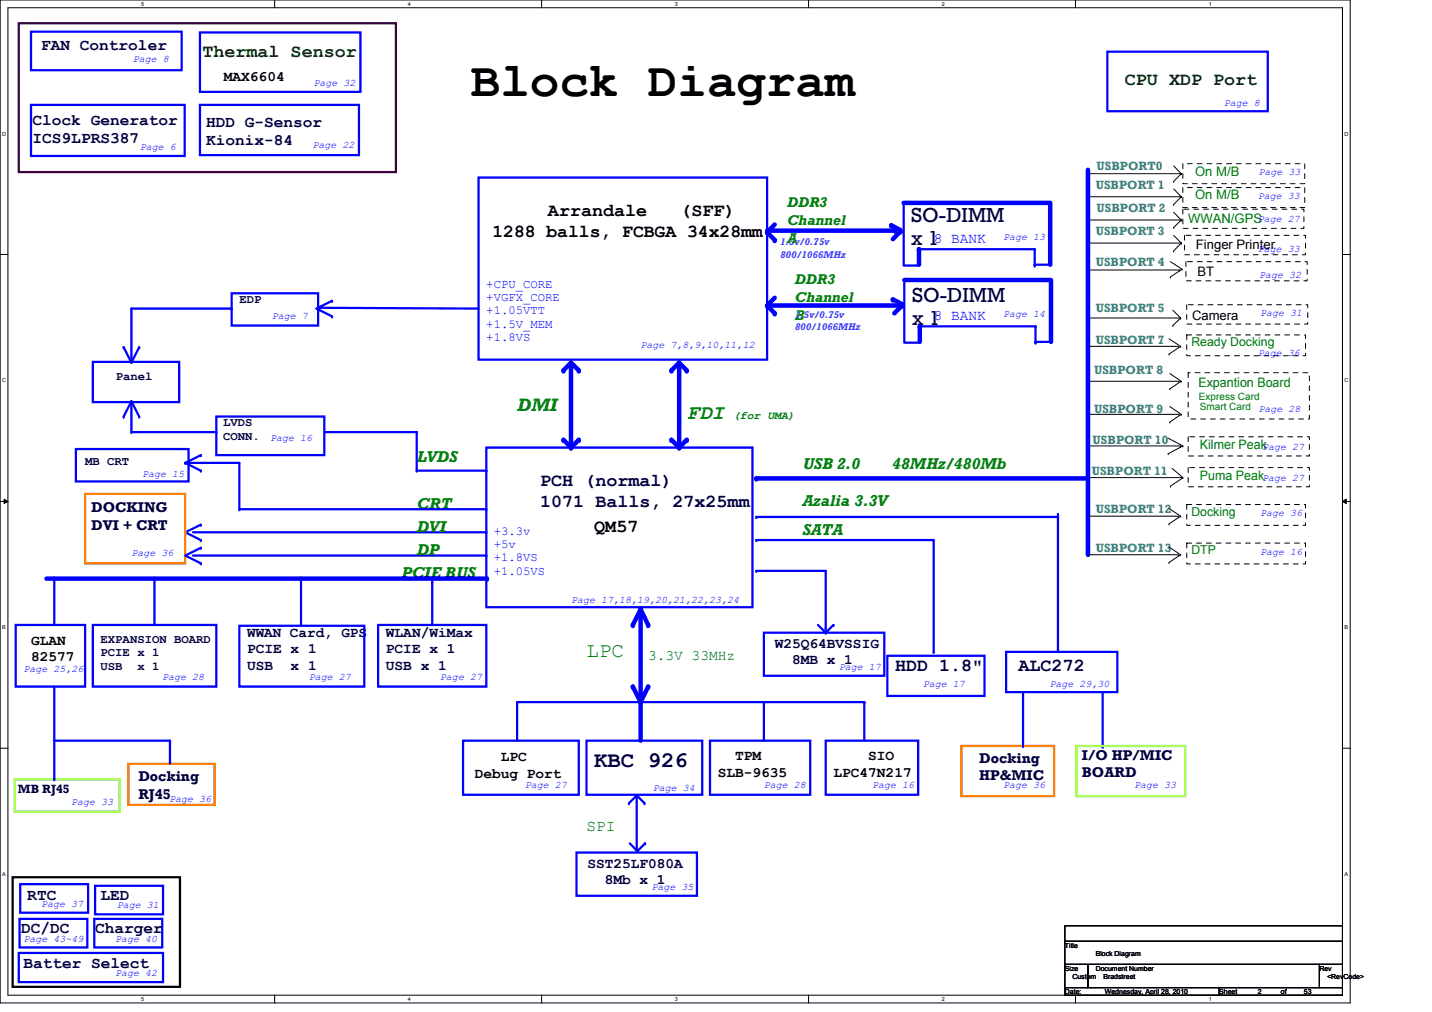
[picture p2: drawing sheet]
<svg xmlns="http://www.w3.org/2000/svg" width="297mm" height="210mm" viewBox="0 0 297 210" stroke-linecap="round" stroke-linejoin="round" font-family="sans-serif">
<path d="M0 0h280.1v208h-280.1zM1.6 1.6h276.9v204.8h-276.9z" fill="none" stroke="#000" stroke-width=".21"/>
<g fill="#fff">
<path d="M29.3 .2h.6v1.2h-.6z"/>
<path d="M29.3 206.6h.6v1.2h-.6z"/>
</g>
<path d="M57 0v1.6M57 206.4v1.6" fill="none" stroke="#000" stroke-width=".21"/>
<g fill="#fff">
<path d="M84.6 .2h.6v1.2h-.6z"/>
<path d="M84.6 206.6h.6v1.2h-.6z"/>
</g>
<path d="M112.3 0v1.6M112.3 206.4v1.6" fill="none" stroke="#000" stroke-width=".21"/>
<g fill="#fff">
<path d="M140 .2h.6v1.2h-.6z"/>
<path d="M140 206.6h.6v1.2h-.6z"/>
</g>
<path d="M167.7 0v1.6M167.7 206.4v1.6" fill="none" stroke="#000" stroke-width=".21"/>
<g fill="#fff">
<path d="M195.4 .2h.6v1.2h-.6z"/>
<path d="M195.4 206.6h.6v1.2h-.6z"/>
</g>
<path d="M223.1 0v1.6M223.1 206.4v1.6" fill="none" stroke="#000" stroke-width=".21"/>
<g fill="#fff">
<path d="M250.7 .2h.6v1.2h-.6z"/>
<path d="M250.7 206.6h.6v1.2h-.6z"/>
<path d="M.5 27.2h.7v1.2h-.7z"/>
<path d="M278.9 27.2h.8v1.2h-.8z"/>
<path d="M.5 78.4h.7v1.1h-.7z"/>
<path d="M278.9 78.4h.8v1.1h-.8z"/>
</g>
<path d="M0 52.8h1.6M278.5 52.8h1.6" fill="none" stroke="#000" stroke-width=".21"/>
<g fill="#fff">
<path d="M.5 129.6h.7v1.2h-.7z"/>
<path d="M278.9 129.6h.7v1.2h-.7z"/>
</g>
<path d="M0 104h1.6M.8 103.5l.8 .5-.8 .4zM278.5 104l.8-.5v.9zM278.5 104h1.6" fill="none" stroke="#000" stroke-width=".21"/>
<path d="M.8 103.5l.8 .5-.8 .4zM278.5 104l.8-.5v.9z" fill="#000"/>
<g fill="#fff">
<path d="M.5 180.8h.7v1.1h-.7z"/>
<path d="M278.9 180.8h.7v1.1h-.7z"/>
</g>
<g fill="none" stroke="#000" stroke-width=".21">
<path d="M243.5 39.2l1.5 1.6M225.8 45.6h19.2M225.8 40.8h19.2M243.5 42.4h.1M243.5 52h.1M243.5 47.2h.1M243.5 44l1.5 1.6M243.5 48.8l1.5 1.6M245 45.6h.1M245 40.8h.1M245 50.4h.1M245 40.8l-1.5 1.6"/>
<path d="M245 50.4l-1.5 1.6M245 45.6l-1.5 1.6M225.7 66h19.2M244.9 66h.1M0 155.2h1.6M278.5 155.2h1.6M220.9 192h57.6v3.2h-57.6zM220.9 195.2h57.6v4.8h-57.6zM220.9 200h4.8v4.9h-4.8zM220.9 204.9h32v1.5h-32zM225.7 200h48v4.9h-48zM252.9 204.9h25.6v1.5h-25.6z"/>
<path d="M273.7 200h4.8v4.9h-4.8z"/>
</g>
<path d="M159.1 63.4l1.6 1.6" fill="none" stroke="#00f" stroke-width=".93"/>
<circle cx="160.7" cy="65" r=".47" fill="#00f"/>
<path d="M160.7 61.8l-1.6 1.6" fill="none" stroke="#00f" stroke-width=".93"/>
<circle cx="159.1" cy="63.4" r=".47" fill="#00f"/>
<path d="M6.4 21.8h31.9v10.5h-31.9zM48 60.8h18v6.7h-18zM66.3 63.8l33 .2" fill="none" stroke="#00f" stroke-width=".47"/>
<circle cx="66.3" cy="63.8" r=".23" fill="#00f"/>
<path d="M9.6 120h91.4" fill="none" stroke="#00f" stroke-width=".93"/>
<circle cx="101" cy="120" r=".47" fill="#00f"/>
<path d="M160.7 46.6l-1.6 1.6" fill="none" stroke="#00f" stroke-width=".93"/>
<circle cx="159.1" cy="48.2" r=".47" fill="#00f"/>
<path d="M159.1 48.2l1.6 1.6" fill="none" stroke="#00f" stroke-width=".93"/>
<circle cx="160.7" cy="49.8" r=".47" fill="#00f"/>
<path d="M199.4 154.7h19.2v10.4h-19.2z" fill="none" stroke="#ff8000" stroke-width=".47"/>
<path d="M187.4 42.1h30.4v12.8M190.6 51.7v3.2" fill="none" stroke="#00f" stroke-width=".93"/>
<path d="M187.4 42.1v13h3.2" fill="none" stroke="#00f" stroke-width=".47"/>
<circle cx="190.6" cy="51.7" r=".47" fill="#00f"/>
<path d="M214.6 51.7v3.4" fill="none" stroke="#00f" stroke-width=".47"/>
<circle cx="214.6" cy="55.1" r=".23" fill="#00f"/>
<path d="M190.6 51.7h24" fill="none" stroke="#00f" stroke-width=".47"/>
<circle cx="214.6" cy="51.7" r=".23" fill="#00f"/>
<path d="M214.6 54.9h3.2" fill="none" stroke="#00f" stroke-width=".47"/>
<circle cx="214.6" cy="54.9" r=".23" fill="#00f"/>
<path d="M100.9 92.8h55.2v33.1h-55.2zM49.7 129.8h25.9v12.6h-25.9z" fill="none" stroke="#00f" stroke-width=".47"/>
<path d="M26.6 158.4h17.9v8.5h-17.9z" fill="none" stroke="#ff8000" stroke-width=".47"/>
<path d="M226.1 56h18.6M242.8 57.4h.1M242.8 54.3l2.4 1.5M244.7 56h.1M245.2 55.8h.1M245.2 55.8l-2.4 1.6" fill="none" stroke="#000" stroke-width=".21"/>
<path d="M118.4 75.2v17.6" fill="none" stroke="#00f" stroke-width=".93"/>
<circle cx="118.4" cy="92.8" r=".47" fill="#00f"/>
<path d="M120.1 91.2l-1.7 1.6" fill="none" stroke="#00f" stroke-width=".93"/>
<circle cx="120.1" cy="91.2" r=".47" fill="#00f"/>
<path d="M116.9 91.2l1.5 1.6" fill="none" stroke="#00f" stroke-width=".93"/>
<circle cx="116.9" cy="91.2" r=".47" fill="#00f"/>
<path d="M159.1 47.8h26.6" fill="none" stroke="#00f" stroke-width=".93"/>
<circle cx="185.7" cy="47.8" r=".47" fill="#00f"/>
<path d="M118.4 75.2l1.7 1.6" fill="none" stroke="#00f" stroke-width=".93"/>
<circle cx="120.1" cy="76.8" r=".47" fill="#00f"/>
<path d="M118.4 75.2l-1.5 1.6" fill="none" stroke="#00f" stroke-width=".93"/>
<circle cx="116.9" cy="76.8" r=".47" fill="#00f"/>
<path d="M6.4 6.6h31.3v8h-31.3zM41.5 6.7h33.3v12.3h-33.3zM184.1 136h20.1v8.4h-20.1z" fill="none" stroke="#00f" stroke-width=".47"/>
<path d="M186.8 48l-1.6 1.6" fill="none" stroke="#00f" stroke-width=".93"/>
<circle cx="186.8" cy="48" r=".47" fill="#00f"/>
<path d="M184.9 46.7l1.9 1" fill="none" stroke="#00f" stroke-width=".93"/>
<circle cx="184.9" cy="46.7" r=".47" fill="#00f"/>
<path d="M159.9 63.4h26.6" fill="none" stroke="#00f" stroke-width=".93"/>
<circle cx="186.5" cy="63.4" r=".47" fill="#00f"/>
<path d="M208.7 135.2h23.1v8.4h-23.1zM228.7 143.8v11.1" fill="none" stroke="#00f" stroke-width=".47"/>
<circle cx="228.7" cy="154.9" r=".23" fill="#00f"/>
<path d="M219.5 106.6v28.1" fill="none" stroke="#00f" stroke-width=".47"/>
<circle cx="219.5" cy="134.7" r=".23" fill="#00f"/>
<path d="M225.8 36h19.2M243.5 37.6h.1M243.5 34.4l1.5 1.6M245 36h.1M245 36l-1.5 1.6M225.8 50.4h19.2M245 50.4h.1M243.3 67.5h.1M243.3 64.3l1.6 1.7M244.9 66h.1M244.9 66l-1.6 1.5" fill="none" stroke="#000" stroke-width=".21"/>
<path d="M32 119.8v9.8" fill="none" stroke="#00f" stroke-width=".47"/>
<circle cx="32" cy="119.8" r=".23" fill="#00f"/>
<path d="M62.4 119.8v9.8" fill="none" stroke="#00f" stroke-width=".47"/>
<circle cx="62.4" cy="119.8" r=".23" fill="#00f"/>
<path d="M132.1 165l1.6 1.6" fill="none" stroke="#00f" stroke-width=".47"/>
<circle cx="133.7" cy="166.6" r=".23" fill="#00f"/>
<path d="M132.1 165v11.4" fill="none" stroke="#00f" stroke-width=".47"/>
<circle cx="132.1" cy="176.4" r=".23" fill="#00f"/>
<path d="M132.1 165l-1.6 1.6" fill="none" stroke="#00f" stroke-width=".47"/>
<circle cx="130.5" cy="166.6" r=".23" fill="#00f"/>
<path d="M133.8 174.9l-1.6 1.6" fill="none" stroke="#00f" stroke-width=".47"/>
<circle cx="133.8" cy="174.9" r=".23" fill="#00f"/>
<path d="M130.6 174.9l1.6 1.6" fill="none" stroke="#00f" stroke-width=".47"/>
<circle cx="132.2" cy="176.5" r=".23" fill="#00f"/>
<path d="M212.2 143.7v11M119.6 176.8h25v9h-25z" fill="none" stroke="#00f" stroke-width=".47"/>
<g fill="none" stroke="#000" stroke-width=".21">
<path d="M226 79.1h18.6M242.7 77.5l2.3 1.6M244.6 79.1h.1M245 79.1h.1M245 79.1l-2.3 1.5M225.5 99.1h19.7M225.7 92.5h19.2M226 85.9h18.6M242.3 94.1h.1M242.3 90.9l3.1 1.6M242.7 80.6h.1M242.7 87.5h.1"/>
<path d="M242.7 84.3l2.3 1.6M243.1 97.2l2.3 1.9M244.6 85.9h.1M244.9 92.5h.1M245 85.9h.1M245 85.9l-2.3 1.6M245.2 99.1h.1M245.2 99.2l-2.4 1.6M245.4 92.5h.1M245.4 99.1h.1M245.4 92.5l-3.1 1.6M242.8 100.8h.1"/>
</g>
<circle cx="212.2" cy="154.7" r=".23" fill="#00f"/>
<path d="M193.7 112v23.2" fill="none" stroke="#00f" stroke-width=".47"/>
<circle cx="193.7" cy="135.2" r=".23" fill="#00f"/>
<path d="M3.9 4.8h78.2v30.9h-78.2z" fill="none" stroke="#400040" stroke-width=".47"/>
<path d="M2.6 181.9h34.7v22.8h-34.7z" fill="none" stroke="#000" stroke-width=".47"/>
<path d="M41.5 21.8h33v10.4h-33zM214.8 67.7v3.4" fill="none" stroke="#00f" stroke-width=".47"/>
<circle cx="214.8" cy="71.1" r=".23" fill="#00f"/>
<path d="M187.6 58.1v13h3.2" fill="none" stroke="#00f" stroke-width=".47"/>
<path d="M187.1 63.4l-1.6 1.6" fill="none" stroke="#00f" stroke-width=".93"/>
<circle cx="187.1" cy="63.4" r=".47" fill="#00f"/>
<path d="M190.8 67.7v3.2" fill="none" stroke="#00f" stroke-width=".93"/>
<circle cx="190.8" cy="67.7" r=".47" fill="#00f"/>
<path d="M187.6 58.1h30.4v12.8M185.2 62.1l1.9 1" fill="none" stroke="#00f" stroke-width=".93"/>
<circle cx="185.2" cy="62.1" r=".47" fill="#00f"/>
<path d="M214.8 70.9h3.2" fill="none" stroke="#00f" stroke-width=".47"/>
<circle cx="214.8" cy="70.9" r=".23" fill="#00f"/>
<path d="M190.8 67.7h24" fill="none" stroke="#00f" stroke-width=".47"/>
<circle cx="214.8" cy="67.7" r=".23" fill="#00f"/>
<path d="M229.7 10.7h33.3v12.4h-33.3zM15.7 93.1h23.4v6.8h-23.4zM35.3 153.8v4.6M3.9 197.7h29.9v6h-29.9zM4.1 190.6h14v5.9h-14zM4.2 183.4h14.1v5.9h-14.1zM19.6 190.6h14.1v5.9h-14.1zM19.7 183.7h14.1v6h-14.1z" fill="none" stroke="#00f" stroke-width=".47"/>
<path d="M223.3 154.7h22.5v10.4h-22.5zM3.1 161.6h21.7v6.8h-21.7z" fill="none" stroke="#80ff00" stroke-width=".47"/>
<circle cx="35.3" cy="153.8" r=".23" fill="#00f"/>
<path d="M89.7 120.6v9" fill="none" stroke="#00f" stroke-width=".47"/>
<circle cx="89.7" cy="120.6" r=".23" fill="#00f"/>
<path d="M245.4 34h25.2v4.1h-25.2zM245.4 38.9h25.2v4.2h-25.2zM245.4 43.4h25.1v4h-25.1zM245.7 48.8h25.1v4h-25.1zM246 54.3h25.1v4h-25.1zM246.2 63.2h25.1v4h-25.1zM246.5 77.3h25.1v9.6h-25.1zM246.5 90.6h25.1v4h-25.1zM246.5 97h25.1v4h-25.1z" fill="none" stroke="#000" stroke-width=".21" stroke-dasharray="1 1 1 1 1 1 1 1"/>
<path d="M140.9 75.2v17.6" fill="none" stroke="#00f" stroke-width=".93"/>
<circle cx="140.9" cy="92.8" r=".47" fill="#00f"/>
<path d="M139.3 91.2l1.6 1.6" fill="none" stroke="#00f" stroke-width=".93"/>
<circle cx="139.3" cy="91.2" r=".47" fill="#00f"/>
<path d="M142.4 91.2l-1.5 1.6" fill="none" stroke="#00f" stroke-width=".93"/>
<circle cx="142.4" cy="91.2" r=".47" fill="#00f"/>
<path d="M140.9 75.2l1.5 1.6" fill="none" stroke="#00f" stroke-width=".93"/>
<circle cx="142.4" cy="76.8" r=".47" fill="#00f"/>
<path d="M140.9 75.2l-1.6 1.6" fill="none" stroke="#00f" stroke-width=".93"/>
<circle cx="139.3" cy="76.8" r=".47" fill="#00f"/>
<path d="M99.3 36.8h59.8v37.8h-59.8zM49.7 105.6h51.2" fill="none" stroke="#00f" stroke-width=".47"/>
<circle cx="100.9" cy="105.6" r=".23" fill="#00f"/>
<path d="M40 110.4h60.9" fill="none" stroke="#00f" stroke-width=".47"/>
<circle cx="100.9" cy="110.4" r=".23" fill="#00f"/>
<path d="M41.7 108.8l-3.3 1.6" fill="none" stroke="#00f" stroke-width=".47"/>
<circle cx="41.7" cy="108.8" r=".23" fill="#00f"/>
<path d="M38.4 110.4l3.3 1.6" fill="none" stroke="#00f" stroke-width=".47"/>
<circle cx="41.7" cy="112" r=".23" fill="#00f"/>
<path d="M17.6 102.4h20.8v14.4h-20.8z" fill="none" stroke="#ff8000" stroke-width=".47"/>
<path d="M40 115.2h60.9" fill="none" stroke="#00f" stroke-width=".47"/>
<circle cx="100.9" cy="115.2" r=".23" fill="#00f"/>
<path d="M41.7 113.6l-3.3 1.6" fill="none" stroke="#00f" stroke-width=".47"/>
<circle cx="41.7" cy="113.6" r=".23" fill="#00f"/>
<path d="M38.4 115.2l3.3 1.6" fill="none" stroke="#00f" stroke-width=".47"/>
<circle cx="41.7" cy="116.8" r=".23" fill="#00f"/>
<path d="M107.3 145.6h72" fill="none" stroke="#00f" stroke-width=".47"/>
<circle cx="179.3" cy="145.6" r=".23" fill="#00f"/>
<path d="M107.3 145.6v8" fill="none" stroke="#00f" stroke-width=".47"/>
<circle cx="107.3" cy="145.6" r=".23" fill="#00f"/>
<path d="M158.5 145.6v8" fill="none" stroke="#00f" stroke-width=".47"/>
<circle cx="158.5" cy="145.6" r=".23" fill="#00f"/>
<path d="M96.1 153.6h24v11.2h-24zM121.7 153.6h24v11.2h-24zM147.3 153.6h20.8v11.2h-20.8z" fill="none" stroke="#00f" stroke-width=".47"/>
<path d="M132.9 126.4v27.2" fill="none" stroke="#00f" stroke-width=".93"/>
<circle cx="132.9" cy="126.4" r=".47" fill="#00f"/>
<path d="M132.9 126.4l-1.6 3.2" fill="none" stroke="#00f" stroke-width=".93"/>
<circle cx="131.3" cy="129.6" r=".47" fill="#00f"/>
<path d="M132.9 126.4l1.5 3.2" fill="none" stroke="#00f" stroke-width=".93"/>
<circle cx="134.4" cy="129.6" r=".47" fill="#00f"/>
<path d="M131.3 142.4l1.6 3.2" fill="none" stroke="#00f" stroke-width=".93"/>
<circle cx="131.3" cy="142.4" r=".47" fill="#00f"/>
<path d="M134.4 142.4l-1.5 3.2" fill="none" stroke="#00f" stroke-width=".93"/>
<circle cx="134.4" cy="142.4" r=".47" fill="#00f"/>
<path d="M11.3 119.8v9.8" fill="none" stroke="#00f" stroke-width=".47"/>
<circle cx="11.3" cy="119.8" r=".23" fill="#00f"/>
<path d="M11.3 142.4v19.2" fill="none" stroke="#00f" stroke-width=".47"/>
<circle cx="11.3" cy="161.6" r=".23" fill="#00f"/>
<path d="M11.3 153.6h24" fill="none" stroke="#00f" stroke-width=".47"/>
<circle cx="35.3" cy="153.6" r=".23" fill="#00f"/>
<path d="M49.7 96v9.6M3.3 129.6h14.3v12.8h-14.3zM19.3 129.6h25.6v12.8h-25.6zM78.4 129.6h22.5v12.8h-22.5z" fill="none" stroke="#00f" stroke-width=".47"/>
<circle cx="49.7" cy="105.6" r=".23" fill="#00f"/>
<path d="M38.4 96h11.3" fill="none" stroke="#00f" stroke-width=".47"/>
<circle cx="38.4" cy="96" r=".23" fill="#00f"/>
<path d="M86.4 89.6v8" fill="none" stroke="#00f" stroke-width=".47"/>
<circle cx="86.4" cy="97.6" r=".23" fill="#00f"/>
<path d="M86.4 97.6h14.5" fill="none" stroke="#00f" stroke-width=".47"/>
<circle cx="100.9" cy="97.6" r=".23" fill="#00f"/>
<path d="M19.3 75.1h17.9v8.3h-17.9zM27.3 64v11.2" fill="none" stroke="#00f" stroke-width=".47"/>
<circle cx="27.3" cy="64" r=".23" fill="#00f"/>
<path d="M27.3 64h20.7" fill="none" stroke="#00f" stroke-width=".47"/>
<circle cx="48" cy="64" r=".23" fill="#00f"/>
<path d="M27.3 83.2v6.4" fill="none" stroke="#00f" stroke-width=".47"/>
<circle cx="27.3" cy="89.6" r=".23" fill="#00f"/>
<path d="M27.3 89.6h17.6" fill="none" stroke="#00f" stroke-width=".47"/>
<circle cx="44.9" cy="89.6" r=".23" fill="#00f"/>
<path d="M44.9 86.4h22.4v8h-22.4zM67.3 89.6h19.1" fill="none" stroke="#00f" stroke-width=".47"/>
<circle cx="86.4" cy="89.6" r=".23" fill="#00f"/>
<path d="M41.7 94.4l-3.3 1.6" fill="none" stroke="#00f" stroke-width=".47"/>
<circle cx="41.7" cy="94.4" r=".23" fill="#00f"/>
<path d="M38.4 96l3.3 1.6" fill="none" stroke="#00f" stroke-width=".47"/>
<circle cx="41.7" cy="97.6" r=".23" fill="#00f"/>
<path d="M28.9 72l-1.6 3.2" fill="none" stroke="#00f" stroke-width=".47"/>
<circle cx="28.9" cy="72" r=".23" fill="#00f"/>
<path d="M25.7 72l1.6 3.2" fill="none" stroke="#00f" stroke-width=".47"/>
<circle cx="25.7" cy="72" r=".23" fill="#00f"/>
<path d="M27.3 83.2l1.6 3.2" fill="none" stroke="#00f" stroke-width=".47"/>
<circle cx="28.9" cy="86.4" r=".23" fill="#00f"/>
<path d="M27.3 83.2l-1.6 3.2" fill="none" stroke="#00f" stroke-width=".47"/>
<circle cx="25.7" cy="86.4" r=".23" fill="#00f"/>
<path d="M65.7 64l3.2 1.6" fill="none" stroke="#00f" stroke-width=".47"/>
<circle cx="68.9" cy="65.6" r=".23" fill="#00f"/>
<path d="M68.9 62.4l-3.2 1.6" fill="none" stroke="#00f" stroke-width=".47"/>
<circle cx="68.9" cy="62.4" r=".23" fill="#00f"/>
<path d="M156.9 107.2h62.4" fill="none" stroke="#00f" stroke-width=".47"/>
<circle cx="156.9" cy="107.2" r=".23" fill="#00f"/>
<path d="M156.9 112h36.8" fill="none" stroke="#00f" stroke-width=".47"/>
<circle cx="156.9" cy="112" r=".23" fill="#00f"/>
<path d="M156.9 99.2h68.8" fill="none" stroke="#00f" stroke-width=".93"/>
<circle cx="156.9" cy="99.2" r=".47" fill="#00f"/>
<path d="M156.9 118.4h14.4" fill="none" stroke="#00f" stroke-width=".47"/>
<circle cx="156.9" cy="118.4" r=".23" fill="#00f"/>
<path d="M171.3 118.4v12" fill="none" stroke="#00f" stroke-width=".47"/>
<circle cx="171.3" cy="130.4" r=".23" fill="#00f"/>
<path d="M158.5 131.2h24.9v9h-24.9zM172.9 129.6l-1.6 1.6" fill="none" stroke="#00f" stroke-width=".47"/>
<circle cx="172.9" cy="129.6" r=".23" fill="#00f"/>
<path d="M169.7 129.6l1.6 1.6" fill="none" stroke="#00f" stroke-width=".47"/>
<circle cx="171.3" cy="131.2" r=".23" fill="#00f"/>
<path d="M179.3 145.6v8" fill="none" stroke="#00f" stroke-width=".47"/>
<circle cx="179.3" cy="145.6" r=".23" fill="#00f"/>
<path d="M171.3 153.6h19.2v11.2h-19.2z" fill="none" stroke="#00f" stroke-width=".47"/>
<path d="M225.7 35.2v79.7" fill="none" stroke="#00f" stroke-width=".93"/>
<circle cx="225.7" cy="114.9" r=".47" fill="#00f"/>
<g fill="none" stroke="#000" stroke-width=".21">
<path d="M225.8 71.8h18.6M242.5 73.4h.1M242.5 70.3l2.4 1.5M244.4 71.8h.1M244.9 71.8h.1M244.9 71.8l-2.4 1.6M225.8 107.1h18.6M225.8 115.1h18.6M242.5 108.7h.1M242.5 116.7h.1M242.5 105.5l2.4 1.6M242.5 113.5l2.4 1.6"/>
<path d="M244.4 107.1h.1M244.4 115.1h.1M244.9 107.1h.1M244.9 115.1h.1M244.9 107.1l-2.4 1.6M244.9 115.1l-2.4 1.6"/>
</g>
<path d="M246.2 69.5h24.6v4.3h-24.6zM246.2 104.6h24.6v4.4h-24.6zM246.2 112.6h24.6v4.4h-24.6z" fill="none" stroke="#000" stroke-width=".21" stroke-dasharray="1 1 1 1 1 1 1 1"/>
<text font-size="10.2" x="97.7" y="19.8">Block Diagram</text>
<text font-size="4.6" fill="#000040" x="123.3" y="159.1">KBC 926</text>
<g font-size="4.3" fill="#000040">
<text x="189" y="46.1">SO-DIMM</text>
<text x="189" y="50.8">x 1</text>
<text x="189.2" y="62.7">SO-DIMM</text>
<text x="189.2" y="67.5">x 1</text>
</g>
<g font-size="4.3" fill="#008000">
<text x="142.4" y="86.9">FDI</text>
<text x="121.7" y="136.3">LPC</text>
</g>
<g font-size="3.8" fill="#004000">
<text x="42" y="11.9">Thermal Sensor</text>
<text x="233.3" y="17.6">CPU XDP Port</text>
</g>
<g font-size="3.8">
<text x="113.7" y="44.8">Arrandale</text>
<text x="141.1" y="44.8">(SFF)</text>
<text x="102.1" y="49.2">1288 balls, FCBGA 34x28mm</text>
<text x="123.3" y="110.4">QM57</text>
</g>
<text font-size="3.8" fill="#008000" x="107.3" y="85.2">DMI</text>
<g font-size="3.8" fill="#000040">
<text x="112.1" y="100.8">PCH (normal)</text>
<text x="112.1" y="105.2">1071 Balls, 27x25mm</text>
<text x="185.7" y="139.2">HDD 1.8&quot;</text>
<text x="211.3" y="139.2">ALC272</text>
</g>
<g font-size="3.3" fill="#000040">
<text x="8.5" y="10.5">FAN Controler</text>
<text x="6.8" y="25.8">Clock Generator</text>
<text x="6.8" y="29.6">ICS9LPRS387</text>
<text x="42.8" y="26.3">HDD G-Sensor</text>
<text x="42.8" y="30.1">Kionix-84</text>
<text x="5.7" y="186.8">RTC</text>
<text x="20.9" y="186.8">LED</text>
<text x="4.4" y="193.5">DC/DC</text>
<text x="19.7" y="193.5">Charger</text>
<text x="4.9" y="200.7">Batter Select</text>
</g>
<g font-size="3.3" fill="#008000">
<text x="86.4" y="95.9">LVDS</text>
<text x="166.5" y="97.2">USB 2.0</text>
<text x="185" y="97.2">48MHz/480Mb</text>
<text x="86.4" y="105.5">CRT</text>
<text x="166.5" y="104.9">Azalia 3.3V</text>
<text x="86.4" y="110.3">DVI</text>
<text x="166.5" y="111">SATA</text>
<text x="83.3" y="119.9">PCIE BUS</text>
<text x="86.4" y="115.1">DP</text>
<text x="121.7" y="172.3">SPI</text>
</g>
<g font-size="3">
<text x="46.4" y="16.9">MAX6604</text>
<text x="6.4" y="133.7">GLAN</text>
<text x="6.4" y="137.1">82577</text>
<text x="98.5" y="161.3">Debug Port</text>
<text x="103.9" y="157.9">LPC</text>
<text x="148.9" y="161.1">SLB-9635</text>
<text x="152.5" y="157.7">TPM</text>
<text x="172.9" y="161.1">LPC47N217</text>
<text x="180.1" y="157.7">SIO</text>
</g>
<g font-size="3" fill="#008000">
<text x="163.3" y="42.8">DDR3</text>
<text x="163.3" y="46.6">Channel</text>
<text x="163.3" y="50.4">A</text>
<text x="164.9" y="58.8">DDR3</text>
<text x="164.9" y="62.6">Channel</text>
<text x="164.9" y="66.4">B</text>
<text x="134.4" y="136.8">3.3V 33MHz</text>
</g>
<g font-size="3" fill="#00f">
<text x="193.7" y="50.4">8 BANK</text>
<text x="193.7" y="66.4">8 BANK</text>
</g>
<g font-size="3" fill="#000040">
<text x="18.9" y="106.2">DOCKING</text>
<text x="18.9" y="109.9">DVI + CRT</text>
<text x="51.3" y="132.1">WWAN Card, GPS</text>
<text x="51.3" y="135.5">PCIE x 1</text>
<text x="80" y="132.1">WLAN/WiMax</text>
<text x="80" y="135.5">PCIE x 1</text>
<text x="160.7" y="134.4">W25Q64BVSSIG</text>
<text x="164.3" y="137.8">8MB x 1</text>
<text x="51.3" y="138.9">USB</text>
<text x="60.3" y="138.9">x 1</text>
<text x="80" y="138.9">USB x 1</text>
<text x="203.1" y="158.2">Docking</text>
<text x="203.1" y="161.9">HP&amp;MIC</text>
<text x="224.4" y="157.6">I/O HP/MIC</text>
<text x="224.4" y="161.2">BOARD</text>
<text x="28.7" y="162.1">Docking</text>
<text x="28.7" y="165.7">RJ45</text>
<text x="121.8" y="180">SST25LF080A</text>
<text x="125.4" y="183.3">8Mb x 1</text>
</g>
<g font-size="2.7" fill="#008000">
<text x="247.9" y="36.5">On M/B</text>
<text x="247.9" y="41.2">On M/B</text>
<text x="246.5" y="46.3">WWAN/GPS</text>
<text x="248.6" y="80.2">Expantion Board</text>
<text x="248.9" y="93.2">Kilmer Peak</text>
<text x="248.9" y="99.6">Puma Peak</text>
</g>
<g font-size="2.7">
<text x="248.1" y="51.7">Finger Printer</text>
<text x="248.4" y="57.2">BT</text>
<text x="247.3" y="66.5">Camera</text>
</g>
<g font-size="2.5" fill="#408080">
<text x="227.5" y="35.2">USBPORT0</text>
<text x="227.3" y="39.2">USBPORT 1</text>
<text x="227.5" y="44">USBPORT 2</text>
<text x="227.3" y="48.8">USBPORT 3</text>
<text x="227.3" y="55.2">USBPORT 4</text>
<text x="227.3" y="64.8">USBPORT 5</text>
<text x="227.3" y="71.2">USBPORT 7</text>
<text x="226.9" y="77.6">USBPORT 8</text>
<text x="226.9" y="85.6">USBPORT 9</text>
<text x="226.6" y="92">USBPORT 10</text>
<text x="226.5" y="98.4">USBPORT 11</text>
<text x="227.3" y="106.4">USBPORT 12</text>
<text x="227.3" y="114.4">USBPORT 13</text>
</g>
<g font-size="2.5" fill="#00f">
<text x="100.9" y="59.7">+CPU_CORE</text>
<text x="100.9" y="62.4">+VGFX_CORE</text>
<text x="100.9" y="65.2">+1.05VTT</text>
<text x="100.9" y="67.9">+1.5V_MEM</text>
<text x="100.9" y="70.7">+1.8VS</text>
<text x="102.4" y="110.9">+3.3v</text>
<text x="102.4" y="113.7">+5v</text>
<text x="102.4" y="116.4">+1.8VS</text>
<text x="102.4" y="119.2">+1.05VS</text>
</g>
<g font-size="2.5" fill="#000040">
<text x="49.7" y="62.9">EDP</text>
<text x="24" y="78.9">Panel</text>
<text x="46.3" y="88.3">LVDS</text>
<text x="46.3" y="91.2">CONN.</text>
<text x="17.6" y="96.5">MB CRT</text>
<text x="20.9" y="133.3">EXPANSION BOARD</text>
<text x="20.9" y="136.1">PCIE x 1</text>
<text x="20.9" y="139">USB</text>
<text x="28.5" y="139">x 1</text>
<text x="3.7" y="164.4">MB RJ45</text>
</g>
<g font-size="2.5" fill="#008000">
<text x="247.1" y="71.8">Ready Docking</text>
<text x="247.1" y="106.9">Docking</text>
<text x="247.1" y="114.9">DTP</text>
</g>
<text font-size="2.4" fill="#008000" x="152.1" y="86.8">(for UMA)</text>
<g font-size="2.1" fill="#00f">
<text x="27.6" y="13">Page 8</text>
<text x="65" y="17.7">Page 32</text>
<text x="253.8" y="21.9">Page 8</text>
<text x="29" y="31.2">Page 6</text>
<text x="64.9" y="30.7">Page 22</text>
<text x="260.9" y="41.3">Page 33</text>
<text x="261" y="36.3">Page 33</text>
<text x="260.9" y="46.1">Page 27</text>
<text x="208.1" y="49.7">Page 13</text>
<text x="260.9" y="52.3">Page 33</text>
<text x="261.2" y="57.7">Page 32</text>
<text x="208.1" y="65.7">Page 14</text>
<text x="261.4" y="65.6">Page 31</text>
<text x="56.4" y="66.3">Page 7</text>
<text x="132.9" y="72.1">Page 7,8,9,10,11,12</text>
<text x="260.9" y="73.7">Page 36</text>
<text x="261" y="85.4">Page 28</text>
<text x="56" y="91.5">Page 16</text>
<text x="261.8" y="93.3">Page 27</text>
<text x="29.5" y="99">Page 15</text>
<text x="261.8" y="99.7">Page 27</text>
<text x="261.4" y="107">Page 36</text>
<text x="27.3" y="115.4">Page 36</text>
<text x="261.4" y="115">Page 16</text>
<text x="118.4" y="125">Page 17,18,19,20,21,22,23,24</text>
<text x="4.9" y="139.4">Page 25,26</text>
<text x="33.7" y="141">Page 28</text>
<text x="64" y="141">Page 27</text>
<text x="91.3" y="141">Page 27</text>
<text x="174" y="139">Page 17</text>
<text x="191.4" y="142.4">Page 17</text>
<text x="217.7" y="142.6">Page 29,30</text>
<text x="14.8" y="166.9">Page 33</text>
<text x="35.1" y="166.2">Page 36</text>
<text x="108.9" y="163.4">Page 27</text>
<text x="135.4" y="164">Page 34</text>
<text x="158.5" y="163.4">Page 28</text>
<text x="180.9" y="163.4">Page 16</text>
<text x="208.1" y="163.4">Page 36</text>
<text x="235.3" y="163.4">Page 33</text>
<text x="135.1" y="184.7">Page 35</text>
<text x="8.5" y="188.2">Page 37</text>
<text x="24.2" y="188.3">Page 31</text>
<text x="4.9" y="195.4">Page 43~49</text>
<text x="23.9" y="195.4">Page 40</text>
<text x="23.9" y="202.4">Page 42</text>
</g>
<g font-size="2.1" fill="#0080ff">
<text x="161.8" y="50.9">1.5v/0.75v</text>
<text x="161.8" y="53.4">800/1066MHz</text>
<text x="164.9" y="65.9">1.5v/0.75v</text>
<text x="164.9" y="68.5">800/1066MHz</text>
</g>
<g font-size="2.1" fill="#008000">
<text x="248.7" y="83.1">Express Card</text>
<text x="248.9" y="85">Smart Card</text>
</g>
<g font-size="1.4">
<text x="220.9" y="196.6">Title</text>
<text x="220.9" y="201.4">Size</text>
<text x="222.5" y="203">Custom</text>
<text x="227.3" y="201.4">Document Number</text>
<text x="227.3" y="198.2">Block Diagram</text>
<text x="228.9" y="203">Bradstreet</text>
<text x="273.7" y="201.4">Rev</text>
<text x="275.3" y="203">&lt;RevCode&gt;</text>
<text x="220.9" y="206.2">Date:</text>
<text x="229.2" y="206.2">Wednesday, April 28, 2010</text>
<text x="252.9" y="206.2">Sheet</text>
<text x="260.9" y="206.2">2</text>
<text x="265.7" y="206.2">of</text>
<text x="270.5" y="206.2">53</text>
</g>
<g font-size="1.1">
<text x="29.3" y="1.1">5</text>
<text x="84.6" y="1.1">4</text>
<text x="140" y="1.1">3</text>
<text x="195.4" y="1.1">2</text>
<text x="250.7" y="1.1">1</text>
<text x=".5" y="28.2">D</text>
<text x="278.9" y="28.2">D</text>
<text x=".5" y="79.3">C</text>
<text x="278.9" y="79.3">C</text>
<text x=".5" y="130.6">B</text>
<text x="278.9" y="130.6">B</text>
<text x=".5" y="181.7">A</text>
<text x="278.9" y="181.7">A</text>
<text x="29.3" y="207.6">5</text>
<text x="84.6" y="207.6">4</text>
<text x="140" y="207.6">3</text>
<text x="195.4" y="207.6">2</text>
<text x="250.7" y="207.6">1</text>
</g>
</svg>
